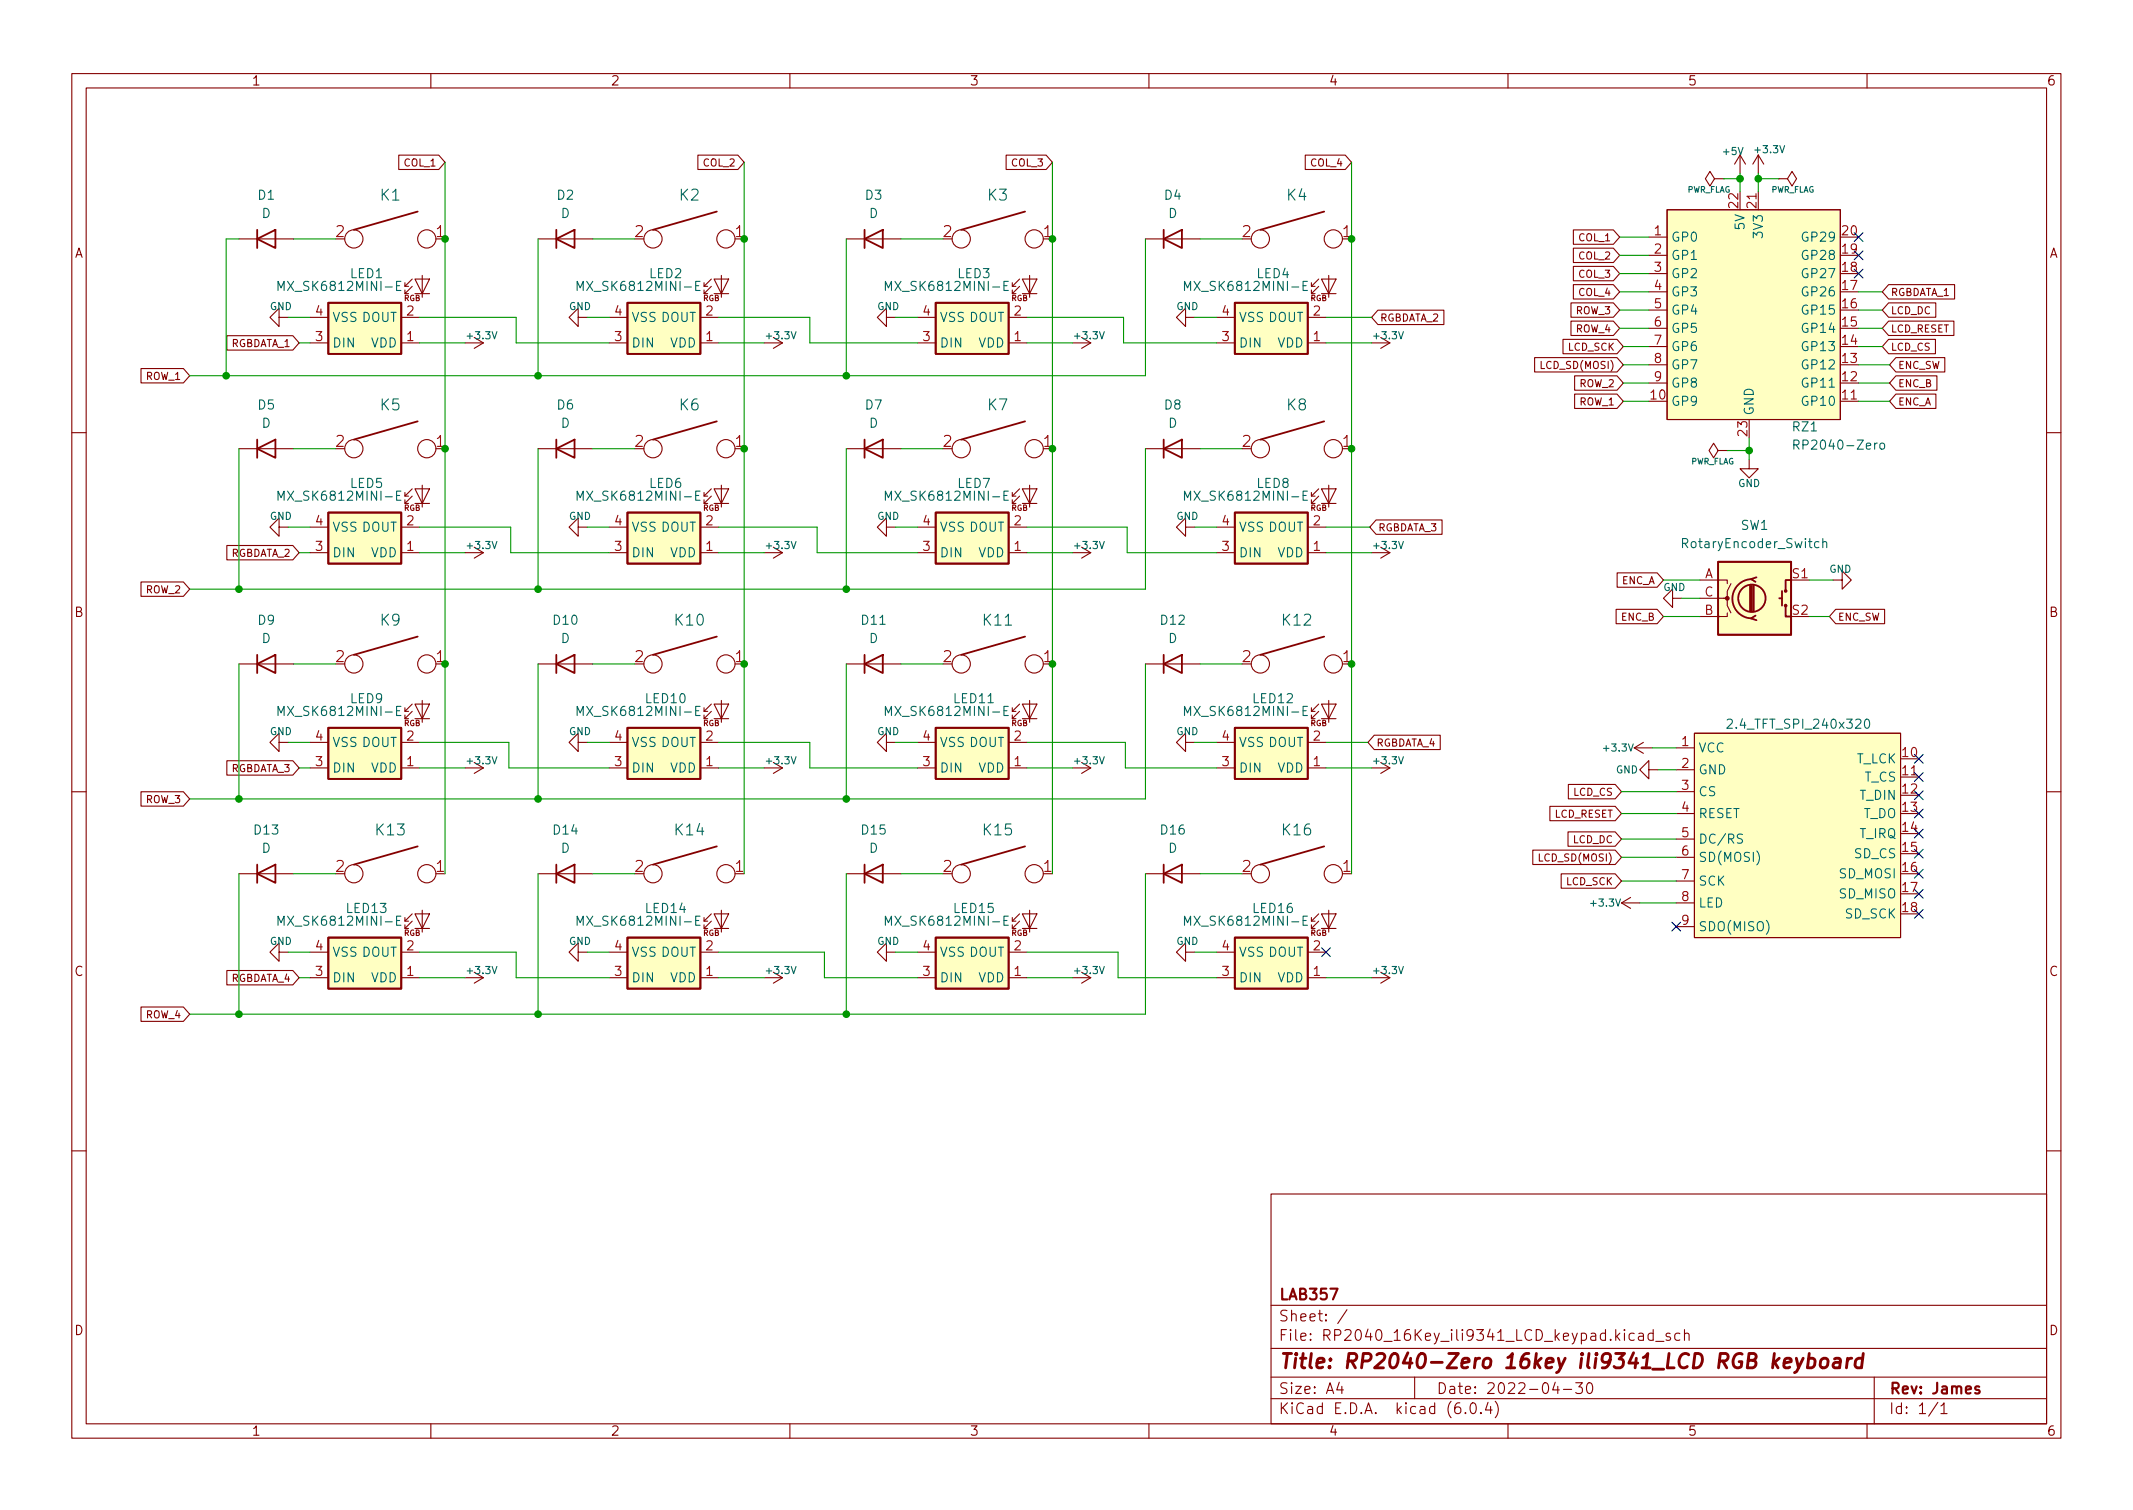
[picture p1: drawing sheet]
<svg xmlns="http://www.w3.org/2000/svg" width="297mm" height="210mm" viewBox="0 0 297 210" stroke-linecap="round" stroke-linejoin="round" font-family="sans-serif">
<g fill="none" stroke="#840000" stroke-width=".15">
<path d="M10 10.2h277v190.1h-277zM12 12.2h273v186.1h-273zM60 10.2v2M110 10.2v2M160 10.2v2M210 10.2v2M260 10.2v2M33.3 33.3h7.6M55.5 21.6h5.6l.9 1-.9 1h-5.6zM56.4 39.9h.5M57.4 39.9l-1 1v-.5M57.4 38.9l-1 1v-.5"/>
<path d="M57.8 38.9h2l-1 2zM58.8 38.3v3.1M74.9 33.3h7.6M97.2 21.6h5.6l.8 1-.8 1h-5.6zM98 39.9h.6M99.1 39.9l-1.1 1v-.5M99.1 38.9l-1.1 1v-.5M99.4 38.9h2.1l-1 2zM100.5 38.3v3.1M117.9 33.3h7.6M140.1 21.6h5.6l.9 1-.9 1h-5.6zM141 39.9h.5"/>
<path d="M142 39.9l-1 1v-.5M142 38.9l-1 1v-.5M142.4 38.9h2l-1 2zM143.4 38.3v3.1M159.5 33.3h7.6M181.8 21.6h5.5l.9 1-.9 1h-5.5zM182.6 39.9h.5M183.6 39.9l-1 1v-.5M183.6 38.9l-1 1v-.5M184 38.9h2.1l-1.1 2zM185 38.3v3.1M219.1 32h5.6l.9 1-.9 1h-5.6z"/>
<path d="M219.1 34.6h5.6l.9 1-.9 1h-5.6zM219.1 37.1h5.6l.9 1-.9 1h-5.6zM219.1 39.6h5.6l.9 1-.9 1h-5.6zM229.6 33h2.6M229.6 35.6h2.6M229.6 38.1h2.6M232.2 29.2h24.1v29.2h-24.1zM238.8 24.9l-.7-1-.6 1 .6 1 .7-1h1.2M240 24.9h.1M242.3 21.6l-.7 1.3M242.3 21.6v2.5M242.3 21.6l.8 1.3"/>
<path d="M244.9 21.6v2.5M244.9 26.7v2.5M244.9 21.6l-.8 1.3M244.9 21.6l.7 1.3M247.6 24.9h1.3l.7 1 .6-1-.6-1-.7 1M247.6 24.9h.1M263 39.6h9.2v2h-9.2l-.9-1zM19.6 51.3h5.9l.9 1-.9 1h-5.9zM31.6 46.7h9.2l.9 1-.9 1h-9.2zM38.9 44.2v-1.3l-1.3 1.3 1.3 1.3v-1.3h1.2M43.2 47.7h2.5M43.2 44.2h2.5"/>
<path d="M55.9 47.7h2.5M55.9 44.2h2.5M57.8 40.9h2M64.8 47.7h2.5M66 47l1.3 .7M67.3 47.7l-1.3 .8M80.5 44.2v-1.3l-1.3 1.3 1.3 1.3v-1.3h1.3M84.8 47.7h2.6M84.8 44.2h2.6M97.5 47.7h2.6M97.5 44.2h2.6M99.4 40.9h2.1"/>
<path d="M106.4 47.7h2.6M107.7 47l1.3 .7M109 47.7l-1.3 .8M123.4 44.2v-1.3l-1.2 1.3 1.2 1.3v-1.3h1.3M127.8 47.7h2.5M127.8 44.2h2.5M140.5 47.7h2.5M140.5 44.2h2.5M142.4 40.9h2M149.4 47.7h2.5M150.6 47l1.3 .7M151.9 47.7l-1.3 .8"/>
<path d="M165.1 44.2v-1.3l-1.3 1.3 1.3 1.3v-1.3h1.3M169.4 47.7h2.6M169.4 44.2h2.6M182.1 47.7h2.6M182.1 44.2h2.6M184 40.9h2.1M191 47.7h2.5M191.9 43.2h9.2v2h-9.2l-.9-1zM192.3 47l1.2 .7M193.5 47.7l-1.2 .8M213.7 49.8h11.5l.9 1-.9 1h-11.5zM217.7 47.3h7.5l.9 1-.9 1h-7.5z"/>
<path d="M218.8 44.7h5.9l.9 1-.9 1h-5.9zM218.8 42.2h5.9l.9 1-.9 1h-5.9zM219.3 52.3h5.9l.9 1-.9 1h-5.9zM219.3 54.9h5.9l.9 1-.9 1h-5.9zM229.6 40.6h2.6M229.6 43.2h2.6M229.6 45.7h2.6M229.6 48.3h2.6M229.6 50.8h2.6M229.6 53.3h2.6M256.3 55.9h2.5M263 47.3h6.5v2h-6.5l-.9-1z"/>
<path d="M263 42.2h6.6v2h-6.6l-.9-1zM263 44.7h9.1v2h-9.1l-.9-1zM264 52.3h5.7v2h-5.7l-.9-1zM264 49.8h6.8v2h-6.8l-.9-1zM264 54.9h5.6v2h-5.6l-.9-1zM10 60.2h2M31.6 76h9.2l.9 1-.9 1h-9.2zM33.3 62.5h7.6M38.9 73.4v-1.3l-1.3 1.3 1.3 1.3v-1.3h1.2M43.2 77h2.5M43.2 73.4h2.5M55.9 77h2.5"/>
<path d="M55.9 73.4h2.5M56.4 69.1h.5M57.4 69.1l-1 1v-.5M57.4 68.1l-1 1v-.5M57.8 68.1h2l-1 2zM57.8 70.1h2M58.8 67.6v3M64.8 77h2.5M66 76.2l1.3 .8M67.3 77l-1.3 .7M74.9 62.5h7.6M80.5 73.4v-1.3l-1.3 1.3 1.3 1.3v-1.3h1.3"/>
<path d="M84.8 77h2.6M84.8 73.4h2.6M97.5 77h2.6M97.5 73.4h2.6M98 69.1h.6M99.1 69.1l-1.1 1v-.5M99.1 68.1l-1.1 1v-.5M99.4 68.1h2.1l-1 2zM99.4 70.1h2.1M100.5 67.6v3M106.4 77h2.6M107.7 76.2l1.3 .8"/>
<path d="M109 77l-1.3 .7M117.9 62.5h7.6M123.4 73.4v-1.3l-1.2 1.3 1.2 1.3v-1.3h1.3M127.8 77h2.5M127.8 73.4h2.5M140.5 77h2.5M140.5 73.4h2.5M141 69.1h.5M142 69.1l-1 1v-.5M142 68.1l-1 1v-.5M142.4 68.1h2l-1 2zM142.4 70.1h2"/>
<path d="M143.4 67.6v3M149.4 77h2.5M150.6 76.2l1.3 .8M151.9 77l-1.3 .7M159.5 62.5h7.6M165.1 73.4v-1.3l-1.3 1.3 1.3 1.3v-1.3h1.3M169.4 77h2.6M169.4 73.4h2.6M182.1 77h2.6M182.1 73.4h2.6M182.6 69.1h.5M183.6 69.1l-1 1v-.5"/>
<path d="M183.6 68.1l-1 1v-.5M184 68.1h2.1l-1.1 2zM184 70.1h2.1M185 67.6v3M191 77h2.5M191.6 72.4h9.2v2h-9.2l-.8-1zM192.3 76.2l1.2 .8M193.5 77l-1.2 .7M225.2 79.8h5.6l.8 1-.8 1h-5.6zM239.3 62.7l-.7-1-.6 1 .6 1 .7-1h1.2M240.5 62.7h.1M243.6 64v1.3h-1.3l1.3 1.2 1.3-1.2h-1.3"/>
<path d="M285 60.2h2M19.6 81h5.9l.9 1-.9 1h-5.9zM33.3 92.5h7.6M56.4 99.1h.5M57.4 99.1l-1 1v-.5M57.4 98l-1 1.1v-.6M57.8 98h2l-1 2.1zM58.8 97.5v3.1M74.9 92.5h7.6M98 99.1h.6M99.1 99.1l-1.1 1v-.5M99.1 98l-1.1 1.1v-.6"/>
<path d="M99.4 98h2.1l-1 2.1zM100.5 97.5v3.1M117.9 92.5h7.6M141 99.1h.5M142 99.1l-1 1v-.5M142 98l-1 1.1v-.6M142.4 98h2l-1 2.1zM143.4 97.5v3.1M159.5 92.5h7.6M182.6 99.1h.5M183.6 99.1l-1 1v-.5M183.6 98l-1 1.1v-.6"/>
<path d="M184 98h2.1l-1.1 2.1zM185 97.5v3.1M225.1 84.8h5.7l.8 1-.8 1h-5.7zM232.9 83.3v-1.3l-1.3 1.3 1.3 1.3v-1.3h1.3M236.7 80.8h3.8v.5M236.7 83.3h3.8v1l.5 1M240.5 85.3v.5h-3.8M241 81.3l-.5 1v1h-.5M255.3 80.8h1.2v1.2l1.3-1.2-1.3-1.3v1.3M255.6 84.8h6.8v2h-6.8l-.8-1zM10 110.2h2M19.6 110.2h5.9l.9 1-.9 1h-5.9z"/>
<path d="M31.6 105.9h9.2l.9 1-.9 1h-9.2zM38.9 103.4v-1.3l-1.3 1.3 1.3 1.2v-1.2h1.2M43.2 106.9h2.5M43.2 103.4h2.5M55.9 106.9h2.5M55.9 103.4h2.5M57.8 100.1h2M64.8 106.9h2.5M66 106.2l1.3 .7M67.3 106.9l-1.3 .8M80.5 103.4v-1.3l-1.3 1.3 1.3 1.2v-1.2h1.3M84.8 106.9h2.6"/>
<path d="M84.8 103.4h2.6M97.5 106.9h2.6M97.5 103.4h2.6M99.4 100.1h2.1M106.4 106.9h2.6M107.7 106.2l1.3 .7M109 106.9l-1.3 .8M123.4 103.4v-1.3l-1.2 1.3 1.2 1.2v-1.2h1.3M127.8 106.9h2.5M127.8 103.4h2.5M140.5 106.9h2.5M140.5 103.4h2.5"/>
<path d="M142.4 100.1h2M149.4 106.9h2.5M150.6 106.2l1.3 .7M151.9 106.9l-1.3 .8M165.1 103.4v-1.3l-1.3 1.3 1.3 1.2v-1.2h1.3M169.4 106.9h2.6M169.4 103.4h2.6M182.1 106.9h2.6M182.1 103.4h2.6M184 100.1h2.1M191 106.9h2.5M191.4 102.4h9.2v2h-9.2l-.9-1z"/>
<path d="M192.3 106.2l1.2 .7M193.5 106.9l-1.2 .8M213.5 118.4h11.4l.9 1-.9 1h-11.4zM215.8 112.3h9.1l.9 1-.9 1h-9.1zM218.4 115.8h6.5l.9 1-.9 1h-6.5zM218.4 109.2h6.5l.9 1-.9 1h-6.5zM227.6 104.1h2.5M227.6 104.1l1.3 .8M228.9 103.4l-1.3 .7M229.6 107.2v1.3l-1.3-1.3 1.3-1.3v1.3h1.3M233.4 104.1h2.6M233.4 107.2h2.6"/>
<path d="M233.4 110.2h2.6M233.4 113.3h2.6M233.4 116.8h2.6M233.4 119.4h2.6M236 102.1h28.7v28.5h-28.7zM264.7 108.2h2.5M285 110.2h2M31.6 135.1h9.2l.9 1-.9 1h-9.2zM33.3 121.7h7.6M38.9 132.6v-1.3l-1.3 1.3 1.3 1.3v-1.3h1.2M43.2 136.1h2.5M43.2 132.6h2.5"/>
<path d="M55.9 136.1h2.5M55.9 132.6h2.5M56.4 128.3h.5M57.4 128.3l-1 1v-.5M57.4 127.2l-1 1.1v-.5M57.8 127.2h2l-1 2.1zM57.8 129.3h2M58.8 126.7v3.1M64.8 136.1h2.5M66 135.4l1.3 .7M67.3 136.1l-1.3 .8M74.9 121.7h7.6"/>
<path d="M80.5 132.6v-1.3l-1.3 1.3 1.3 1.3v-1.3h1.3M84.8 136.1h2.6M84.8 132.6h2.6M97.5 136.1h2.6M97.5 132.6h2.6M98 128.3h.6M99.1 128.3l-1.1 1v-.5M99.1 127.2l-1.1 1.1v-.5M99.4 127.2h2.1l-1 2.1zM99.4 129.3h2.1M100.5 126.7v3.1M106.4 136.1h2.6"/>
<path d="M107.7 135.4l1.3 .7M109 136.1l-1.3 .8M117.9 121.7h7.6M123.4 132.6v-1.3l-1.2 1.3 1.2 1.3v-1.3h1.3M127.8 136.1h2.5M127.8 132.6h2.5M140.5 136.1h2.5M140.5 132.6h2.5M141 128.3h.5M142 128.3l-1 1v-.5M142 127.2l-1 1.1v-.5M142.4 127.2h2l-1 2.1z"/>
<path d="M142.4 129.3h2M143.4 126.7v3.1M149.4 136.1h2.5M150.6 135.4l1.3 .7M151.9 136.1l-1.3 .8M159.5 121.7h7.6M165.1 132.6v-1.3l-1.3 1.3 1.3 1.3v-1.3h1.3M169.4 136.1h2.6M169.4 132.6h2.6M182.1 136.1h2.6M182.1 132.6h2.6M182.6 128.3h.5"/>
<path d="M183.6 128.3l-1 1v-.5M183.6 127.2l-1 1.1v-.5M184 127.2h2.1l-1.1 2.1zM184 129.3h2.1M185 126.7v3.1M191 136.1h2.5M192.3 135.4l1.2 .7M193.5 136.1l-1.2 .8M217.4 121.7h7.5l.9 1-.9 1h-7.5zM225.8 125.7h2.5M225.8 125.7l1.3 .8M227.1 125l-1.3 .7"/>
<path d="M233.4 122.7h2.6M233.4 125.7h2.6M233.4 129h2.6M19.6 140.2h5.9l.9 1-.9 1h-5.9zM10 160.2h2M177 166.3h108v32h-108zM285 160.2h2M60 198.3v2M110 198.3v2M160 198.3v2M177 194.8h108M177 191.8h108"/>
<path d="M177 187.8h108M177 181.8h108M186.5 192.5l-.4 1h1M186.9 193v1M187.6 182.4l-1.3 1.9M197 191.8v3M204.1 196.7v.1h-.1l.1-.1v.1M204.9 195.4a.36 .36 0 0 1 .6 .2 .77 .77 0 0 1-.4 1.2 1 1 0 0 1-.2-1.4zM206.2 196.7l.1 .1h-.1h-.1l.1-.1v.1M207.2 195.3l-.3 1h.9M207.6 195.8v1M208.2 195.1a1.72 1.72 0 0 1 0 2.3"/>
<path d="M210 198.3v2M216.6 192.5l-.4 1h.9M216.9 193v1M217.7 193.5h1.2M219.4 192.5h1l-.5 .6a.41 .41 0 0 1 .5 .3v.3l-.2 .3h-.6l-.2-.1M221.1 192.7a.36 .36 0 0 1 .3-.2 .36 .36 0 0 1 .3 .3 .77 .77 0 0 1-.4 1.2 .91 .91 0 0 1-.2-1.3zM228.2 185.7l.2-.1 .4 .1 .1 .9M228.9 186l-.5 .1a.29 .29 0 0 0-.3 .2 .29 .29 0 0 0 .3 .3h.5M230.2 185.7l-.4-.1-.3 .3v.4l.1 .3h.2h.4M230.2 185.1v1.5M230.6 186.8h1.1M232.6 185.7l-.4-.1-.2 .2 .1 .3 .5 .1v.1v.3h-.2h-.4"/>
<path d="M233.9 185.7l-.4-.1-.3 .3v.4l.2 .3h.1h.4M234.6 185.8a.37 .37 0 0 1 .6 0v.8M234.6 185.1v1.5M260 198.3v2M261 191.8v6.5M269.9 195.3l-1.3 1.9M270.3 195.8l.4-.5v1.5M270.3 196.8h.9"/>
<circle cx="49.3" cy="33.3" r="1.27"/>
<circle cx="59.4" cy="33.3" r="1.27"/>
<circle cx="90.9" cy="33.3" r="1.27"/>
<circle cx="101.1" cy="33.3" r="1.27"/>
<circle cx="133.9" cy="33.3" r="1.27"/>
<circle cx="144" cy="33.3" r="1.27"/>
<circle cx="175.5" cy="33.3" r="1.27"/>
<circle cx="185.7" cy="33.3" r="1.27"/>
<circle cx="49.3" cy="62.5" r="1.27"/>
<circle cx="59.4" cy="62.5" r="1.27"/>
<circle cx="90.9" cy="62.5" r="1.27"/>
<circle cx="101.1" cy="62.5" r="1.27"/>
<circle cx="133.9" cy="62.5" r="1.27"/>
<circle cx="144" cy="62.5" r="1.27"/>
<circle cx="175.5" cy="62.5" r="1.27"/>
<circle cx="185.7" cy="62.5" r="1.27"/>
<circle cx="49.3" cy="92.5" r="1.27"/>
<circle cx="59.4" cy="92.5" r="1.27"/>
<circle cx="90.9" cy="92.5" r="1.27"/>
<circle cx="101.1" cy="92.5" r="1.27"/>
<circle cx="133.9" cy="92.5" r="1.27"/>
<circle cx="144" cy="92.5" r="1.27"/>
<circle cx="175.5" cy="92.5" r="1.27"/>
<circle cx="185.7" cy="92.5" r="1.27"/>
<circle cx="49.3" cy="121.7" r="1.27"/>
<circle cx="59.4" cy="121.7" r="1.27"/>
<circle cx="90.9" cy="121.7" r="1.27"/>
<circle cx="101.1" cy="121.7" r="1.27"/>
<circle cx="133.9" cy="121.7" r="1.27"/>
<circle cx="144" cy="121.7" r="1.27"/>
<circle cx="175.5" cy="121.7" r="1.27"/>
<circle cx="185.7" cy="121.7" r="1.27"/>
</g>
<path d="M275.6 193.1l-.3-.1-.2 .2v.3l.5 .1 .1 .1-.1 .3h-.1h-.4" fill="none" stroke="#840000" stroke-width=".3"/>
<path d="M248.5 189.8l.9-.2v-.4l-.6-.1-.3 .3-.1 .8 .1 .2 .2 .1 .5-.1M250.2 189.1l.3 1.4M251.1 189.1l-.9 1.8-.3 .2M251.9 189.2l.2-.1 .5 .1 .2 .3-.1 .6a.66 .66 0 0 1-1 .3M252 188.5l-.3 2M253.7 189.3a.52 .52 0 0 1 .5-.2 .52 .52 0 0 1 .4 .4l-.1 .6a.55 .55 0 0 1-.5 .4 .55 .55 0 0 1-.5-.4zM255.5 189.2l.2-.1 .5 .1 .1 .2-.1 1.1M256.3 189.6l-.7 .1a.4 .4 0 0 0-.3 .3 .4 .4 0 0 0 .2 .5l.7-.1M257.3 189.1l-.2 1.4M257.9 189.1a.59 .59 0 0 0-.6 .4M259.4 189.2a.66 .66 0 0 0-1 .3l-.1 .6 .2 .3 .2 .1 .5-.1M259.5 188.5l-.3 2" fill="none" stroke="#840000" stroke-width=".4"/>
<g fill="#ffffc2" stroke="#ffffc2" stroke-width=".14">
<path d="M45.7 42.2h10.2v7.1h-10.2z"/>
<path d="M172 101.3h10.1v7.2h-10.1z"/>
<path d="M172 130.6h10.1v7.1h-10.1z"/>
<path d="M87.4 130.6h10.1v7.1h-10.1z"/>
<path d="M130.3 42.2h10.2v7.1h-10.2z"/>
<path d="M130.3 71.4h10.2v7.1h-10.2z"/>
<path d="M45.7 71.4h10.2v7.1h-10.2z"/>
<path d="M232.2 29.2h24.1v29.2h-24.1z"/>
<path d="M87.4 42.2h10.1v7.1h-10.1z"/>
<path d="M87.4 71.4h10.1v7.1h-10.1z"/>
<path d="M45.7 101.3h10.2v7.2h-10.2z"/>
<path d="M45.7 130.6h10.2v7.1h-10.2z"/>
<path d="M87.4 101.3h10.1v7.2h-10.1z"/>
<path d="M130.3 130.6h10.2v7.1h-10.2z"/>
<path d="M130.3 101.3h10.2v7.2h-10.2z"/>
<path d="M236 102.1h28.7v28.5h-28.7z"/>
<path d="M239.3 78.2h10.1v10.2h-10.1z"/>
<path d="M172 71.4h10.1v7.1h-10.1z"/>
<path d="M172 42.2h10.1v7.1h-10.1z"/>
</g>
<g fill="none" stroke="#840000" stroke-width=".25">
<path d="M35.8 33.3l2.6-1.3v2.5zM35.8 32v2.5M58.2 29.5l-8.9 2.5M77.5 33.3l2.5-1.3v2.5zM77.5 32v2.5M99.8 29.5l-8.9 2.5M120.4 33.3l2.5-1.3v2.5zM120.4 32v2.5M142.7 29.5l-8.8 2.5M162.1 33.3l2.5-1.3v2.5zM162.1 32v2.5M184.4 29.5l-8.9 2.5"/>
<path d="M45.7 42.2h10.2v7.1h-10.2zM58.2 58.7l-8.9 2.5M87.4 42.2h10.1v7.1h-10.1zM99.8 58.7l-8.9 2.5M130.3 42.2h10.2v7.1h-10.2zM142.7 58.7l-8.8 2.5M172 42.2h10.1v7.1h-10.1zM184.4 58.7l-8.9 2.5M35.8 62.5l2.6-1.3v2.5zM35.8 61.2v2.5M45.7 71.4h10.2v7.1h-10.2zM77.5 62.5l2.5-1.3v2.5z"/>
<path d="M77.5 61.2v2.5M87.4 71.4h10.1v7.1h-10.1zM120.4 62.5l2.5-1.3v2.5zM120.4 61.2v2.5M130.3 71.4h10.2v7.1h-10.2zM162.1 62.5l2.5-1.3v2.5zM162.1 61.2v2.5M172 71.4h10.1v7.1h-10.1zM239.3 78.2h10.1v10.2h-10.1zM35.8 92.5l2.6-1.3v2.5zM35.8 91.2v2.5M58.2 88.6l-8.9 2.6"/>
<path d="M77.5 92.5l2.5-1.3v2.5zM77.5 91.2v2.5M99.8 88.6l-8.9 2.6M120.4 92.5l2.5-1.3v2.5zM120.4 91.2v2.5M142.7 88.6l-8.8 2.6M162.1 92.5l2.5-1.3v2.5zM162.1 91.2v2.5M184.4 88.6l-8.9 2.6M243.7 81.5v3.6M244 80.6a2.73 2.73 0 0 0-2.8 2.8 2.73 2.73 0 0 0 2.8 2.7M244 81.5v3.6"/>
<path d="M244.2 81.5v3.6M244.5 85.7l-.7 .4 .8 .3M244.6 80.4l-.8 .2 .7 .4M247.8 83.3h.4M248.2 82.3v2M248.7 84.3v1.5h.7M249.4 80.8h-.7v1.5M45.7 101.3h10.2v7.2h-10.2zM58.2 117.9l-8.9 2.5M87.4 101.3h10.1v7.2h-10.1zM99.8 117.9l-8.9 2.5M130.3 101.3h10.2v7.2h-10.2z"/>
<path d="M142.7 117.9l-8.8 2.5M172 101.3h10.1v7.2h-10.1zM184.4 117.9l-8.9 2.5M35.8 121.7l2.6-1.3v2.5zM35.8 120.4v2.5M45.7 130.6h10.2v7.1h-10.2zM77.5 121.7l2.5-1.3v2.5zM77.5 120.4v2.5M87.4 130.6h10.1v7.1h-10.1zM120.4 121.7l2.5-1.3v2.5zM120.4 120.4v2.5M130.3 130.6h10.2v7.1h-10.2z"/>
<path d="M162.1 121.7l2.5-1.3v2.5zM162.1 120.4v2.5M172 130.6h10.1v7.1h-10.1z"/>
<circle cx="244" cy="83.3" r="1.9"/>
<circle cx="248.7" cy="82.3" r=".13"/>
<circle cx="248.7" cy="84.3" r=".13"/>
</g>
<g fill="none" stroke="#006464" stroke-width=".15">
<path d="M55.2 39.8h.5M55.8 39.2h-.6v1.2h.6M96.9 39.8h.4M97.5 39.2h-.6v1.2h.6M139.8 39.8h.4M140.4 39.2h-.6v1.2h.6M181.5 39.8h.4M182.1 39.2h-.6v1.2h.6M38.7 40.4v-1.2l.4 .9 .5-.9v1.2M80.4 40.4v-1.2l.4 .9 .4-.9v1.2M123.3 40.4v-1.2l.4 .9 .4-.9v1.2M165 40.4v-1.2l.4 .9 .4-.9v1.2"/>
<path d="M38.7 69.7v-1.3l.4 .9 .5-.9v1.3M55.2 69h.5M55.8 68.4h-.6v1.3h.6M80.4 69.7v-1.3l.4 .9 .4-.9v1.3M96.9 69h.4M97.5 68.4h-.6v1.3h.6M123.3 69.7v-1.3l.4 .9 .4-.9v1.3M139.8 69h.4M140.4 68.4h-.6v1.3h.6M165 69.7v-1.3l.4 .9 .4-.9v1.3M181.5 69h.4M182.1 68.4h-.6v1.3h.6"/>
<path d="M249.8 61.9h.6l.1-.2v-.3l-.2-.1h-.5v1.2M250.1 61.9l.4 .6M253.3 75.5l-.4-.1-.2 .3v.3l.1 .2h.5M253.8 75.5l.2-.1 .3 .1 .1 .8M253.8 75v1.3M261.8 61.8l.2-.1 .4 .1v.5l-.1 .2h-.3l-.2-.1zM38.7 99.6v-1.2l.4 .9 .5-.9v1.2M55.2 99h.5M55.8 98.4h-.6v1.2h.6M80.4 99.6v-1.2l.4 .9 .4-.9v1.2M96.9 99h.4M97.5 98.4h-.6v1.2h.6"/>
<path d="M123.3 99.6v-1.2l.4 .9 .4-.9v1.2M139.8 99h.4M140.4 98.4h-.6v1.2h.6M165 99.6v-1.2l.4 .9 .4-.9v1.2M181.5 99h.4M182.1 98.4h-.6v1.2h.6M240.5 100.3l.2-.2h.3l.2 .2 .1 .2-.1 .2-.7 .7h.8M242.7 116.2l-.5-.1-.2 .2v.3l.5 .3 .2 .3-.3 .2-.5-.1M259.8 100.2l.1-.1a.68 .68 0 0 1 .3 1.2l-.1 .1a.68 .68 0 0 1-.3-1.1zM38.7 128.8v-1.2l.4 .9 .5-.9v1.2M55.2 128.2h.5M55.8 127.6h-.6v1.2h.6"/>
<path d="M80.4 128.8v-1.2l.4 .9 .4-.9v1.2M96.9 128.2h.4M97.5 127.6h-.6v1.2h.6M123.3 128.8v-1.2l.4 .9 .4-.9v1.2M139.8 128.2h.4M140.4 127.6h-.6v1.2h.6M165 128.8v-1.2l.4 .9 .4-.9v1.2M181.5 128.2h.4M182.1 127.6h-.6v1.2h.6"/>
</g>
<circle cx="240.5" cy="83.3" r=".25" fill="#840000" stroke="#840000" stroke-width=".15"/>
<g fill="none" stroke="#009600" stroke-width=".15">
<path d="M33.3 33.3h-1.8v19M40.9 33.3h5.8M62 22.6v99.1M74.9 33.3v19M82.5 33.3h5.9M103.6 22.6v99.1M117.9 33.3v19M125.5 33.3h5.8M146.6 22.6v99.1M159.5 33.3v19h-133.1M167.1 33.3h5.9M188.2 22.6v99.1"/>
<path d="M225.6 33h4M225.6 38.1h4M225.6 35.6h4M240 24.9h2.3M242.3 24.1v2.6M244.9 24.9h2.7M244.9 24.1v2.6M40.1 44.2h3.1M41.7 47.7h1.5M58.4 44.2h13.5v3.5h12.9M58.4 47.7h6.4M81.8 44.2h3"/>
<path d="M100.1 44.2h12.7v3.5h15M100.1 47.7h6.3M124.7 44.2h3.1M143 44.2h13.5v3.5h12.9M143 47.7h6.4M166.4 44.2h3M184.7 44.2h6.3M184.7 47.7h6.3M225.6 40.6h4M225.6 43.2h4M225.6 45.7h4M226.1 50.8h3.5"/>
<path d="M226.1 48.3h3.5M226.1 53.3h3.5M226.1 55.9h3.5M258.8 40.6h3.3M258.8 43.2h3.3M258.8 50.8h4.3M258.8 45.7h3.3M258.8 48.3h3.3M258.8 53.3h4.3M258.8 55.9h4.3M33.3 62.5v19.5M40.1 73.4h3.1"/>
<path d="M40.9 62.5h5.8M41.7 77h1.5M58.4 73.4h12.7v3.6h13.7M58.4 77h6.4M74.9 62.5v19.5M81.8 73.4h3M82.5 62.5h5.9M100.1 73.4h13.7v3.6h14M100.1 77h6.3M117.9 62.5v19.5M124.7 73.4h3.1M125.5 62.5h5.8"/>
<path d="M143 73.4h14v3.6h12.4M143 77h6.4M159.5 62.5v19.5h-133.1M166.4 73.4h3M167.1 62.5h5.9M184.7 73.4h6.1M184.7 77h6.3M240.5 62.7h3.1M243.6 61v3M33.3 92.5v18.7M40.9 92.5h5.8M74.9 92.5v18.7"/>
<path d="M82.5 92.5h5.9M117.9 92.5v18.7M125.5 92.5h5.8M159.5 92.5v18.7h-133.1M167.1 92.5h5.9M231.6 80.8h5.1M231.6 85.8h5.1M234.2 83.3h2.5M252 80.8h3.3M252 85.8h2.8M40.1 103.4h3.1M41.7 106.9h1.5"/>
<path d="M58.4 103.4h12.5v3.5h13.9M58.4 106.9h6.4M81.8 103.4h3M100.1 103.4h12.7v3.5h15M100.1 106.9h6.3M124.7 103.4h3.1M143 103.4h13.7v3.5h12.7M143 106.9h6.4M166.4 103.4h3M184.7 103.4h5.8M184.7 106.9h6.3M225.8 113.3h7.6"/>
<path d="M225.8 119.4h7.6M225.8 116.8h7.6M225.8 110.2h7.6M230.1 104.1h3.3M230.9 107.2h2.5M33.3 121.7v19.5M40.1 132.6h3.1M40.9 121.7h5.8M41.7 136.1h1.5M58.4 136.1h6.4M58.4 132.6h13.5v3.5h12.9M74.9 121.7v19.5"/>
<path d="M81.8 132.6h3M82.5 121.7h5.9M100.1 136.1h6.3M100.1 132.6h14.7v3.5h13M117.9 121.7v19.5M124.7 132.6h3.1M125.5 121.7h5.8M143 136.1h6.4M143 132.6h12.7v3.5h13.7M159.5 121.7v19.5h-133.1M166.4 132.6h3M167.1 121.7h5.9"/>
<path d="M184.7 136.1h6.3M225.8 122.7h7.6M228.3 125.7h5.1"/>
</g>
<g fill="none" stroke="#000084" stroke-width=".15">
<path d="M258.2 34.9l1.2 1.3M258.2 37.5l1.2 1.2M258.2 32.4l1.2 1.2M259.4 34.9l-1.2 1.3M259.4 37.5l-1.2 1.2M259.4 32.4l-1.2 1.2M266.6 112.7l1.2 1.2M266.6 105l1.2 1.3M266.6 107.6l1.2 1.2M266.6 110.1l1.2 1.2M266.6 115.5l1.2 1.2M266.6 118.3l1.2 1.2"/>
<path d="M267.8 112.7l-1.2 1.2M267.8 105l-1.2 1.3M267.8 107.6l-1.2 1.2M267.8 110.1l-1.2 1.2M267.8 115.5l-1.2 1.2M267.8 118.3l-1.2 1.2M184 132l1.3 1.2M185.3 132l-1.3 1.2M232.8 128.4l1.2 1.2M234 128.4l-1.2 1.2M266.6 126.6l1.2 1.3M266.6 121.1l1.2 1.2"/>
<path d="M266.6 123.8l1.2 1.3M267.8 126.6l-1.2 1.3M267.8 121.1l-1.2 1.2M267.8 123.8l-1.2 1.3"/>
</g>
<g fill="#009600" stroke="#009600" stroke-width=".15">
<circle cx="146.6" cy="33.3" r=".46"/>
<circle cx="117.9" cy="52.3" r=".46"/>
<circle cx="33.3" cy="141.2" r=".46"/>
<circle cx="33.3" cy="111.2" r=".46"/>
<circle cx="62" cy="92.5" r=".46"/>
<circle cx="62" cy="33.3" r=".46"/>
<circle cx="62" cy="62.5" r=".46"/>
<circle cx="33.3" cy="82" r=".46"/>
<circle cx="31.5" cy="52.3" r=".46"/>
<circle cx="103.6" cy="62.5" r=".46"/>
<circle cx="74.9" cy="52.3" r=".46"/>
<circle cx="103.6" cy="33.3" r=".46"/>
<circle cx="74.9" cy="141.2" r=".46"/>
<circle cx="74.9" cy="111.2" r=".46"/>
<circle cx="103.6" cy="92.5" r=".46"/>
<circle cx="74.9" cy="82" r=".46"/>
<circle cx="146.6" cy="62.5" r=".46"/>
<circle cx="188.2" cy="92.5" r=".46"/>
<circle cx="243.6" cy="62.7" r=".46"/>
<circle cx="188.2" cy="33.3" r=".46"/>
<circle cx="188.2" cy="62.5" r=".46"/>
<circle cx="117.9" cy="82" r=".46"/>
<circle cx="117.9" cy="111.2" r=".46"/>
<circle cx="146.6" cy="92.5" r=".46"/>
<circle cx="117.9" cy="141.2" r=".46"/>
<circle cx="242.3" cy="24.9" r=".46"/>
<circle cx="244.9" cy="24.9" r=".46"/>
</g>
<text font-size="2.8" fill="#840000" x="178" y="190.6">Title: RP2040-Zero 16key ili9341_LCD RGB keyboard</text>
<g font-size="2.1" fill="#006464">
<text x="53" y="27.9">K1</text>
<text x="94.7" y="27.9">K2</text>
<text x="137.6" y="27.9">K3</text>
<text x="179.2" y="27.9">K4</text>
<text x="53" y="57.1">K5</text>
<text x="94.7" y="57.1">K6</text>
<text x="137.6" y="57.1">K7</text>
<text x="179.2" y="57.1">K8</text>
<text x="53" y="87.1">K9</text>
<text x="94.1" y="87.1">K10</text>
<text x="137" y="87.1">K11</text>
<text x="178.6" y="87.1">K12</text>
<text x="52.4" y="116.3">K13</text>
<text x="94.1" y="116.3">K14</text>
<text x="137" y="116.3">K15</text>
<text x="178.6" y="116.3">K16</text>
</g>
<g font-size="2.1" fill="#a90000">
<text x="46.8" y="33">2</text>
<text x="60.8" y="33">1</text>
<text x="88.4" y="33">2</text>
<text x="102.4" y="33">1</text>
<text x="131.4" y="33">2</text>
<text x="145.3" y="33">1</text>
<text x="173" y="33">2</text>
<text x="187" y="33">1</text>
<text x="46.8" y="62.2">2</text>
<text x="60.8" y="62.2">1</text>
<text x="88.4" y="62.2">2</text>
<text x="102.4" y="62.2">1</text>
<text x="131.4" y="62.2">2</text>
<text x="145.3" y="62.2">1</text>
<text x="173" y="62.2">2</text>
<text x="187" y="62.2">1</text>
<text x="46.8" y="92.2">2</text>
<text x="60.8" y="92.2">1</text>
<text x="88.4" y="92.2">2</text>
<text x="102.4" y="92.2">1</text>
<text x="131.4" y="92.2">2</text>
<text x="145.3" y="92.2">1</text>
<text x="173" y="92.2">2</text>
<text x="187" y="92.2">1</text>
<text x="46.8" y="121.4">2</text>
<text x="60.8" y="121.4">1</text>
<text x="88.4" y="121.4">2</text>
<text x="102.4" y="121.4">1</text>
<text x="131.4" y="121.4">2</text>
<text x="145.3" y="121.4">1</text>
<text x="173" y="121.4">2</text>
<text x="187" y="121.4">1</text>
</g>
<g font-size="2.1" fill="#840000">
<text x="178" y="184">Sheet: /</text>
<text x="178" y="181">LAB357</text>
<text x="178" y="186.7">File: RP2040_16Key_ili9341_LCD_keypad.kicad_sch</text>
<text x="178" y="196.9">KiCad E.D.A. kicad (6.0.4)</text>
<text x="178" y="194.1">Size: A4</text>
<text x="200" y="194.1">Date: 2022-04-30</text>
<text x="263" y="194.1">Rev: James</text>
<text x="263" y="196.9">Id: 1/1</text>
</g>
<g font-size="1.8" fill="#840000">
<text x="35" y="11.9">1</text>
<text x="85" y="11.9">2</text>
<text x="135" y="11.9">3</text>
<text x="185" y="11.9">4</text>
<text x="235" y="11.9">5</text>
<text x="285" y="11.9">6</text>
<text x="10.3" y="35.9">A</text>
<text x="285.3" y="35.9">A</text>
<text x="10.3" y="85.9">B</text>
<text x="285.3" y="85.9">B</text>
<text x="10.3" y="135.9">C</text>
<text x="285.3" y="135.9">C</text>
<text x="10.3" y="185.9">D</text>
<text x="285.3" y="185.9">D</text>
<text x="35" y="199.9">1</text>
<text x="85" y="199.9">2</text>
<text x="135" y="199.9">3</text>
<text x="185" y="199.9">4</text>
<text x="235" y="199.9">5</text>
<text x="285" y="199.9">6</text>
</g>
<g font-size="1.8" fill="#006464">
<text x="36" y="27.8">D1</text>
<text x="77.6" y="27.8">D2</text>
<text x="120.5" y="27.8">D3</text>
<text x="162.2" y="27.8">D4</text>
<text x="36.4" y="30.3">D</text>
<text x="78.1" y="30.3">D</text>
<text x="121" y="30.3">D</text>
<text x="162.7" y="30.3">D</text>
<text x="232.7" y="33.6">GP0</text>
<text x="243" y="31.9" transform="rotate(-90 243 31.9)">5V</text>
<text x="245.5" y="32.9" transform="rotate(-90 245.5 32.9)">3V3</text>
<text x="251.3" y="33.6">GP29</text>
<text x="39.5" y="40.5">MX_SK6812MINI-E</text>
<text x="48.8" y="38.7">LED1</text>
<text x="81.1" y="40.5">MX_SK6812MINI-E</text>
<text x="90.4" y="38.7">LED2</text>
<text x="124.1" y="40.5">MX_SK6812MINI-E</text>
<text x="133.4" y="38.7">LED3</text>
<text x="165.7" y="40.5">MX_SK6812MINI-E</text>
<text x="175" y="38.7">LED4</text>
<text x="232.7" y="36.2">GP1</text>
<text x="232.7" y="38.7">GP2</text>
<text x="232.7" y="41.3">GP3</text>
<text x="251.3" y="41.3">GP26</text>
<text x="251.3" y="38.7">GP27</text>
<text x="251.3" y="36.2">GP28</text>
<text x="46.2" y="44.8">VSS DOUT</text>
<text x="87.9" y="44.8">VSS DOUT</text>
<text x="130.8" y="44.8">VSS DOUT</text>
<text x="172.5" y="44.8">VSS DOUT</text>
<text x="232.7" y="43.8">GP4</text>
<text x="232.7" y="46.3">GP5</text>
<text x="251.3" y="46.3">GP14</text>
<text x="251.3" y="43.8">GP15</text>
<text x="46.2" y="48.4">DIN</text>
<text x="51.6" y="48.4">VDD</text>
<text x="87.9" y="48.4">DIN</text>
<text x="93.3" y="48.4">VDD</text>
<text x="130.8" y="48.4">DIN</text>
<text x="136.2" y="48.4">VDD</text>
<text x="172.5" y="48.4">DIN</text>
<text x="177.9" y="48.4">VDD</text>
<text x="232.7" y="48.9">GP6</text>
<text x="232.7" y="51.4">GP7</text>
<text x="232.7" y="54">GP8</text>
<text x="251.3" y="54">GP11</text>
<text x="251.3" y="51.4">GP12</text>
<text x="251.3" y="48.9">GP13</text>
<text x="36" y="57">D5</text>
<text x="36.4" y="59.6">D</text>
<text x="77.6" y="57">D6</text>
<text x="78.1" y="59.6">D</text>
<text x="120.5" y="57">D7</text>
<text x="121" y="59.6">D</text>
<text x="162.2" y="57">D8</text>
<text x="162.7" y="59.6">D</text>
<text x="232.7" y="56.5">GP9</text>
<text x="244.2" y="57.9" transform="rotate(-90 244.2 57.9)">GND</text>
<text x="251.3" y="56.5">GP10</text>
<text x="249.7" y="60.1">RZ1</text>
<text x="250.7" y="62.6">RP2040-Zero</text>
<text x="39.5" y="69.7">MX_SK6812MINI-E</text>
<text x="48.8" y="67.9">LED5</text>
<text x="81.1" y="69.7">MX_SK6812MINI-E</text>
<text x="90.4" y="67.9">LED6</text>
<text x="124.1" y="69.7">MX_SK6812MINI-E</text>
<text x="133.4" y="67.9">LED7</text>
<text x="165.7" y="69.7">MX_SK6812MINI-E</text>
<text x="175" y="67.9">LED8</text>
<text x="46.2" y="77.6">DIN</text>
<text x="46.2" y="74">VSS DOUT</text>
<text x="51.6" y="77.6">VDD</text>
<text x="87.9" y="77.6">DIN</text>
<text x="87.9" y="74">VSS DOUT</text>
<text x="93.3" y="77.6">VDD</text>
<text x="130.8" y="77.6">DIN</text>
<text x="130.8" y="74">VSS DOUT</text>
<text x="136.2" y="77.6">VDD</text>
<text x="172.5" y="77.6">DIN</text>
<text x="172.5" y="74">VSS DOUT</text>
<text x="177.9" y="77.6">VDD</text>
<text x="234.7" y="76.3">RotaryEncoder_Switch</text>
<text x="242.4" y="73.8">SW1</text>
<text x="36" y="87">D9</text>
<text x="36.4" y="89.5">D</text>
<text x="77.1" y="87">D10</text>
<text x="78.1" y="89.5">D</text>
<text x="120" y="87">D11</text>
<text x="121" y="89.5">D</text>
<text x="161.7" y="87">D12</text>
<text x="162.7" y="89.5">D</text>
<text x="39.5" y="99.7">MX_SK6812MINI-E</text>
<text x="48.8" y="97.9">LED9</text>
<text x="81.1" y="99.7">MX_SK6812MINI-E</text>
<text x="90" y="97.9">LED10</text>
<text x="124.1" y="99.7">MX_SK6812MINI-E</text>
<text x="132.9" y="97.9">LED11</text>
<text x="165.7" y="99.7">MX_SK6812MINI-E</text>
<text x="174.5" y="97.9">LED12</text>
<text x="241.3" y="101.5">2.4_TFT_SPI_240x320</text>
<text x="46.2" y="107.6">DIN</text>
<text x="46.2" y="104">VSS DOUT</text>
<text x="51.6" y="107.6">VDD</text>
<text x="87.9" y="107.6">DIN</text>
<text x="87.9" y="104">VSS DOUT</text>
<text x="93.3" y="107.6">VDD</text>
<text x="130.8" y="107.6">DIN</text>
<text x="130.8" y="104">VSS DOUT</text>
<text x="136.2" y="107.6">VDD</text>
<text x="172.5" y="107.6">DIN</text>
<text x="172.5" y="104">VSS DOUT</text>
<text x="177.9" y="107.6">VDD</text>
<text x="236.5" y="104.8">VCC</text>
<text x="236.5" y="107.8">GND</text>
<text x="258.5" y="106.3">T_LCK</text>
<text x="236.5" y="110.9">CS</text>
<text x="236.5" y="113.9">RESET</text>
<text x="259" y="111.4">T_DIN</text>
<text x="259.4" y="113.9">T_DO</text>
<text x="259.6" y="108.8">T_CS</text>
<text x="35.5" y="116.2">D13</text>
<text x="36.4" y="118.7">D</text>
<text x="77.1" y="116.2">D14</text>
<text x="78.1" y="118.7">D</text>
<text x="120" y="116.2">D15</text>
<text x="121" y="118.7">D</text>
<text x="161.7" y="116.2">D16</text>
<text x="162.7" y="118.7">D</text>
<text x="236.5" y="117.5">DC/RS</text>
<text x="258.3" y="119.5">SD_CS</text>
<text x="259" y="116.7">T_IRQ</text>
<text x="236.5" y="120">SD(MOSI)</text>
<text x="236.5" y="123.3">SCK</text>
<text x="256.2" y="122.3">SD_MOSI</text>
<text x="256.2" y="125.1">SD_MISO</text>
<text x="39.5" y="128.9">MX_SK6812MINI-E</text>
<text x="48.3" y="127.1">LED13</text>
<text x="81.1" y="128.9">MX_SK6812MINI-E</text>
<text x="90" y="127.1">LED14</text>
<text x="124.1" y="128.9">MX_SK6812MINI-E</text>
<text x="132.9" y="127.1">LED15</text>
<text x="165.7" y="128.9">MX_SK6812MINI-E</text>
<text x="174.5" y="127.1">LED16</text>
<text x="236.5" y="126.4">LED</text>
<text x="236.5" y="129.7">SDO(MISO)</text>
<text x="257" y="127.9">SD_SCK</text>
<text x="46.2" y="136.8">DIN</text>
<text x="46.2" y="133.2">VSS DOUT</text>
<text x="51.6" y="136.8">VDD</text>
<text x="87.9" y="136.8">DIN</text>
<text x="87.9" y="133.2">VSS DOUT</text>
<text x="93.3" y="136.8">VDD</text>
<text x="130.8" y="136.8">DIN</text>
<text x="130.8" y="133.2">VSS DOUT</text>
<text x="136.2" y="136.8">VDD</text>
<text x="172.5" y="136.8">DIN</text>
<text x="172.5" y="133.2">VSS DOUT</text>
<text x="177.9" y="136.8">VDD</text>
</g>
<g font-size="1.8" fill="#a90000">
<text x="242.1" y="28.9" transform="rotate(-90 242.1 28.9)">22</text>
<text x="244.6" y="28.9" transform="rotate(-90 244.6 28.9)">21</text>
<text x="230.4" y="32.8">1</text>
<text x="230.4" y="35.3">2</text>
<text x="256.6" y="35.3">19</text>
<text x="256.6" y="32.8">20</text>
<text x="230.4" y="37.8">3</text>
<text x="230.4" y="40.4">4</text>
<text x="256.6" y="40.4">17</text>
<text x="256.6" y="37.8">18</text>
<text x="44" y="47.5">3</text>
<text x="44" y="43.9">4</text>
<text x="56.7" y="47.5">1</text>
<text x="56.7" y="43.9">2</text>
<text x="85.6" y="47.5">3</text>
<text x="85.6" y="43.9">4</text>
<text x="98.3" y="47.5">1</text>
<text x="98.3" y="43.9">2</text>
<text x="128.5" y="47.5">3</text>
<text x="128.5" y="43.9">4</text>
<text x="141.2" y="47.5">1</text>
<text x="141.2" y="43.9">2</text>
<text x="170.2" y="47.5">3</text>
<text x="170.2" y="43.9">4</text>
<text x="182.9" y="47.5">1</text>
<text x="182.9" y="43.9">2</text>
<text x="230.4" y="42.9">5</text>
<text x="230.4" y="45.5">6</text>
<text x="256.6" y="45.5">15</text>
<text x="256.6" y="42.9">16</text>
<text x="230.4" y="48">7</text>
<text x="230.4" y="50.5">8</text>
<text x="230.4" y="53.1">9</text>
<text x="256.6" y="53.1">12</text>
<text x="256.6" y="50.5">13</text>
<text x="256.6" y="48">14</text>
<text x="229.9" y="55.6">10</text>
<text x="256.6" y="55.6">11</text>
<text x="243.3" y="60.7" transform="rotate(-90 243.3 60.7)">23</text>
<text x="44" y="76.7">3</text>
<text x="44" y="73.1">4</text>
<text x="56.7" y="76.7">1</text>
<text x="56.7" y="73.1">2</text>
<text x="85.6" y="76.7">3</text>
<text x="85.6" y="73.1">4</text>
<text x="98.3" y="76.7">1</text>
<text x="98.3" y="73.1">2</text>
<text x="128.5" y="76.7">3</text>
<text x="128.5" y="73.1">4</text>
<text x="141.2" y="76.7">1</text>
<text x="141.2" y="73.1">2</text>
<text x="170.2" y="76.7">3</text>
<text x="170.2" y="73.1">4</text>
<text x="182.9" y="76.7">1</text>
<text x="182.9" y="73.1">2</text>
<text x="237.4" y="80.5">A</text>
<text x="237.4" y="83.1">C</text>
<text x="249.6" y="80.5">S1</text>
<text x="237.4" y="85.6">B</text>
<text x="249.6" y="85.6">S2</text>
<text x="44" y="106.7">3</text>
<text x="44" y="103.1">4</text>
<text x="56.7" y="106.7">1</text>
<text x="56.7" y="103.1">2</text>
<text x="85.6" y="106.7">3</text>
<text x="85.6" y="103.1">4</text>
<text x="98.3" y="106.7">1</text>
<text x="98.3" y="103.1">2</text>
<text x="128.5" y="106.7">3</text>
<text x="128.5" y="103.1">4</text>
<text x="141.2" y="106.7">1</text>
<text x="141.2" y="103.1">2</text>
<text x="170.2" y="106.7">3</text>
<text x="170.2" y="103.1">4</text>
<text x="182.9" y="106.7">1</text>
<text x="182.9" y="103.1">2</text>
<text x="234.2" y="103.9">1</text>
<text x="234.2" y="106.9">2</text>
<text x="265" y="105.4">10</text>
<text x="265" y="107.9">11</text>
<text x="234.2" y="110">3</text>
<text x="234.2" y="113">4</text>
<text x="265" y="110.5">12</text>
<text x="265" y="113">13</text>
<text x="234.2" y="116.6">5</text>
<text x="234.2" y="119.1">6</text>
<text x="265" y="115.8">14</text>
<text x="265" y="118.6">15</text>
<text x="234.2" y="122.4">7</text>
<text x="234.2" y="125.5">8</text>
<text x="265" y="121.4">16</text>
<text x="265" y="124.2">17</text>
<text x="234.2" y="128.8">9</text>
<text x="265" y="127">18</text>
<text x="44" y="135.9">3</text>
<text x="44" y="132.3">4</text>
<text x="56.7" y="135.9">1</text>
<text x="56.7" y="132.3">2</text>
<text x="85.6" y="135.9">3</text>
<text x="85.6" y="132.3">4</text>
<text x="98.3" y="135.9">1</text>
<text x="98.3" y="132.3">2</text>
<text x="128.5" y="135.9">3</text>
<text x="128.5" y="132.3">4</text>
<text x="141.2" y="135.9">1</text>
<text x="141.2" y="132.3">2</text>
<text x="170.2" y="135.9">3</text>
<text x="170.2" y="132.3">4</text>
<text x="182.9" y="135.9">1</text>
<text x="182.9" y="132.3">2</text>
</g>
<g font-size="1.4" fill="#840000">
<text x="56.4" y="23.2">COL_1</text>
<text x="98" y="23.2">COL_2</text>
<text x="140.9" y="23.2">COL_3</text>
<text x="182.6" y="23.2">COL_4</text>
<text x="219.9" y="33.6">COL_1</text>
<text x="219.9" y="36.1">COL_2</text>
<text x="219.9" y="38.7">COL_3</text>
<text x="219.9" y="41.2">COL_4</text>
<text x="263.3" y="41.2">RGBDATA_1</text>
<text x="192.1" y="44.8">RGBDATA_2</text>
<text x="219.5" y="46.3">ROW_4</text>
<text x="219.5" y="43.7">ROW_3</text>
<text x="263.3" y="43.7">LCD_DC</text>
<text x="263.3" y="46.3">LCD_RESET</text>
<text x="20.3" y="52.9">ROW_1</text>
<text x="32" y="48.3">RGBDATA_1</text>
<text x="214.9" y="51.4">LCD_SD(MOSI)</text>
<text x="218.4" y="48.8">LCD_SCK</text>
<text x="220" y="53.9">ROW_2</text>
<text x="263.3" y="48.8">LCD_CS</text>
<text x="264.3" y="53.9">ENC_B</text>
<text x="264.3" y="51.4">ENC_SW</text>
<text x="220" y="56.4">ROW_1</text>
<text x="264.3" y="56.4">ENC_A</text>
<text x="32" y="77.5">RGBDATA_2</text>
<text x="191.9" y="74">RGBDATA_3</text>
<text x="20.3" y="82.6">ROW_2</text>
<text x="225.8" y="81.3">ENC_A</text>
<text x="225.8" y="86.4">ENC_B</text>
<text x="255.9" y="86.4">ENC_SW</text>
<text x="32" y="107.5">RGBDATA_3</text>
<text x="191.6" y="103.9">RGBDATA_4</text>
<text x="20.3" y="111.8">ROW_3</text>
<text x="216.4" y="113.8">LCD_RESET</text>
<text x="219.1" y="110.8">LCD_CS</text>
<text x="214.6" y="119.9">LCD_SD(MOSI)</text>
<text x="219" y="117.4">LCD_DC</text>
<text x="218.1" y="123.2">LCD_SCK</text>
<text x="32" y="136.7">RGBDATA_4</text>
<text x="20.3" y="141.8">ROW_4</text>
</g>
<g font-size="1.4" fill="#006464">
<text x="240" y="21.6">+5V</text>
<text x="244.5" y="21.3">+3.3V</text>
<text x="37.6" y="43.2">GND</text>
<text x="65.2" y="47.2">+3.3V</text>
<text x="79.2" y="43.2">GND</text>
<text x="106.9" y="47.2">+3.3V</text>
<text x="122.2" y="43.2">GND</text>
<text x="149.8" y="47.2">+3.3V</text>
<text x="163.8" y="43.2">GND</text>
<text x="191.5" y="47.2">+3.3V</text>
<text x="242" y="67.8">GND</text>
<text x="37.6" y="72.4">GND</text>
<text x="65.2" y="76.4">+3.3V</text>
<text x="79.2" y="72.4">GND</text>
<text x="106.9" y="76.4">+3.3V</text>
<text x="122.2" y="72.4">GND</text>
<text x="149.8" y="76.4">+3.3V</text>
<text x="163.8" y="72.4">GND</text>
<text x="191.5" y="76.4">+3.3V</text>
<text x="231.6" y="82.3">GND</text>
<text x="254.7" y="79.7">GND</text>
<text x="37.6" y="102.3">GND</text>
<text x="65.2" y="106.4">+3.3V</text>
<text x="79.2" y="102.3">GND</text>
<text x="106.9" y="106.4">+3.3V</text>
<text x="122.2" y="102.3">GND</text>
<text x="149.8" y="106.4">+3.3V</text>
<text x="163.8" y="102.3">GND</text>
<text x="191.5" y="106.4">+3.3V</text>
<text x="223.5" y="104.6">+3.3V</text>
<text x="225" y="107.7">GND</text>
<text x="37.6" y="131.6">GND</text>
<text x="79.2" y="131.6">GND</text>
<text x="122.2" y="131.6">GND</text>
<text x="163.8" y="131.6">GND</text>
<text x="221.7" y="126.2">+3.3V</text>
<text x="65.2" y="135.6">+3.3V</text>
<text x="106.9" y="135.6">+3.3V</text>
<text x="149.8" y="135.6">+3.3V</text>
<text x="191.5" y="135.6">+3.3V</text>
</g>
<g font-size="1.1" fill="#006464">
<text x="234.9" y="26.8">PWR_FLAG</text>
<text x="246.6" y="26.8">PWR_FLAG</text>
<text x="235.4" y="64.7">PWR_FLAG</text>
</g>
<g font-size="1.1" fill="#840000">
<text x="56.2" y="41.9">RGB</text>
<text x="97.9" y="41.9">RGB</text>
<text x="140.8" y="41.9">RGB</text>
<text x="182.5" y="41.9">RGB</text>
<text x="56.2" y="71.1">RGB</text>
<text x="97.9" y="71.1">RGB</text>
<text x="140.8" y="71.1">RGB</text>
<text x="182.5" y="71.1">RGB</text>
<text x="56.2" y="101.1">RGB</text>
<text x="97.9" y="101.1">RGB</text>
<text x="140.8" y="101.1">RGB</text>
<text x="182.5" y="101.1">RGB</text>
<text x="56.2" y="130.3">RGB</text>
<text x="97.9" y="130.3">RGB</text>
<text x="140.8" y="130.3">RGB</text>
<text x="182.5" y="130.3">RGB</text>
</g>
</svg>
